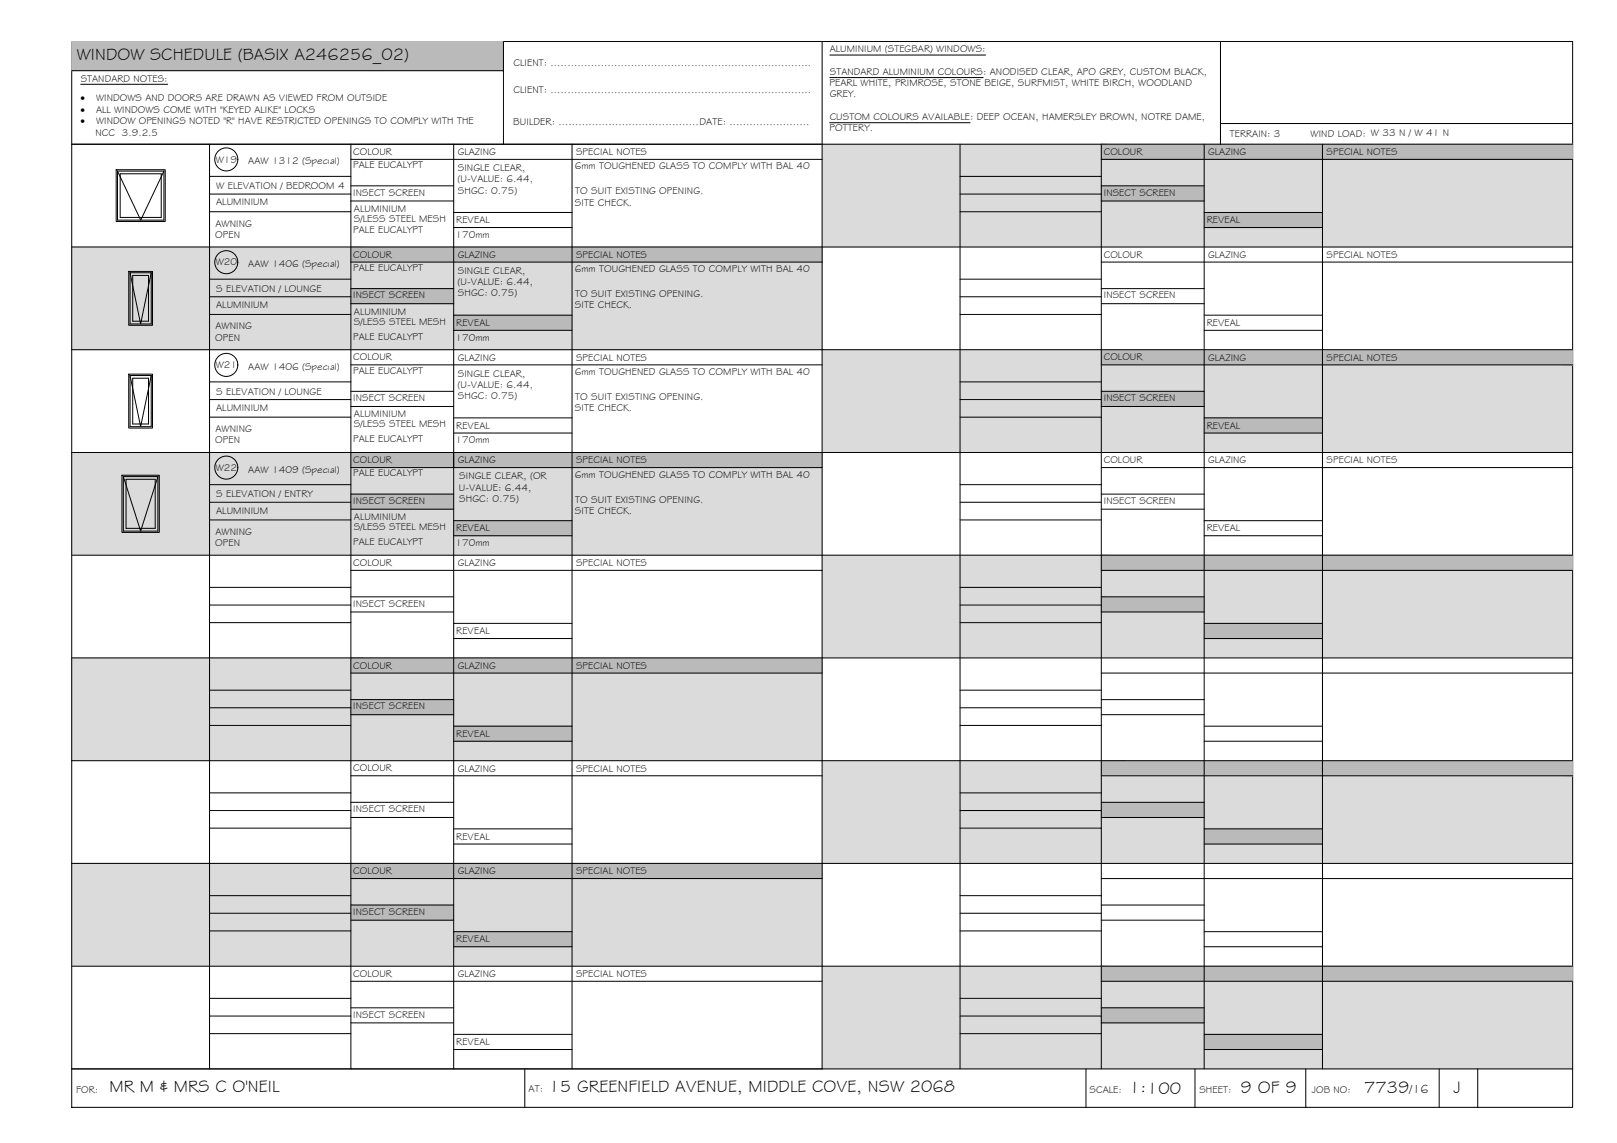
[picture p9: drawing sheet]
<svg xmlns="http://www.w3.org/2000/svg" width="420mm" height="297mm" viewBox="0 0 420 297" stroke-linecap="round" stroke-linejoin="round" font-family="sans-serif">
<!-- layer: WINDOW SCHEDULE HATCH -->
<g fill="#dbdbdb" stroke="#dbdbdb" stroke-width=".26">
<path d="M213.6 37.5l195 26.7v-26.7zM213.6 37.5l195 26.7h-195z"/>
<path d="M18.6 64.2l195 26.7v-26.7zM18.6 64.2l195 26.7h-195z"/>
<path d="M213.6 90.9l195 26.7v-26.7zM213.6 90.9l195 26.7h-195z"/>
<path d="M18.6 117.6l195 26.7v-26.7zM18.6 117.6l195 26.7h-195z"/>
<path d="M213.6 144.3l195 26.7v-26.7zM213.6 144.3l195 26.7h-195z"/>
<path d="M18.6 171l195 26.7v-26.7zM18.6 171l195 26.7h-195z"/>
<path d="M213.6 197.7l195 26.7v-26.7zM213.6 197.7l195 26.7h-195z"/>
<path d="M18.6 224.4l195 26.7v-26.7zM18.6 224.4l195 26.7h-195z"/>
<path d="M213.6 251.1l195 26.7v-26.7zM213.6 251.1l195 26.7h-195z"/>
</g>
<!-- layer: BORDER -->
<g fill="none" stroke="#000" stroke-width=".26">
<path d="M18.6 10.8h390v277h-390zM18.6 18.4h112.2M130.8 10.8v26.7M317.1 10.8v26.7M408.6 10.8h-195v267M18.6 37.5h390M54.4 37.5v240.3M91.2 37.5v240.3M117.9 37.5v240.3M148.6 37.5v240.3M249.5 37.5v240.3M286.2 37.5v240.3"/>
<path d="M312.9 37.5v240.3M317.1 32.1h91.5M343.6 37.5v240.3M54.4 45.8h36.8M54.4 50.4h36.8M54.4 55h36.8M91.2 41.4h122.4M91.2 48.3h26.7M91.2 52.2h26.7M117.9 55.2h30.7M117.9 59.1h30.7M249.5 45.8h36.7"/>
<path d="M249.5 50.4h36.7M249.5 55h36.7M286.2 41.4h122.4M286.2 48.3h26.7M286.2 52.2h26.7M312.9 55.2h30.7M312.9 59.1h30.7M18.6 64.2h390M54.4 72.6h36.8M54.4 77.1h36.8M91.2 68.1h122.4M91.2 75h26.7"/>
<path d="M91.2 78.9h26.7M249.5 72.6h36.7M249.5 77.1h36.7M286.2 68.1h122.4M286.2 75h26.7M286.2 78.9h26.7M18.6 90.9h390M54.4 81.7h36.8M54.4 99.2h36.8M91.2 94.8h122.4M117.9 81.9h30.7M117.9 85.8h30.7"/>
<path d="M249.5 81.7h36.7M249.5 99.2h36.7M286.2 94.8h122.4M312.9 81.9h30.7M312.9 85.8h30.7M18.6 117.6h390M54.4 103.8h36.8M54.4 108.4h36.8M91.2 101.7h26.7M91.2 105.6h26.7M117.9 108.6h30.7M117.9 112.5h30.7"/>
<path d="M249.5 103.8h36.7M249.5 108.4h36.7M286.2 101.7h26.7M286.2 105.6h26.7M312.9 108.6h30.7M312.9 112.5h30.7M54.4 126h36.8M54.4 130.5h36.8M54.4 135.1h36.8M91.2 121.5h122.4M91.2 128.4h26.7M91.2 132.3h26.7"/>
<path d="M117.9 135.3h30.7M117.9 139.2h30.7M249.5 126h36.7M249.5 130.5h36.7M249.5 135.1h36.7M286.2 121.5h122.4M286.2 128.4h26.7M286.2 132.3h26.7M312.9 135.3h30.7M312.9 139.2h30.7M18.6 144.3h390M54.4 152.6h36.8"/>
<path d="M54.4 157.2h36.8M91.2 148.2h122.4M91.2 155.1h26.7M91.2 159h26.7M249.5 152.6h36.7M249.5 157.2h36.7M286.2 148.2h122.4M286.2 155.1h26.7M286.2 159h26.7M18.6 171h390M54.4 161.8h36.8M54.4 179.4h36.8"/>
<path d="M91.2 174.9h122.4M117.9 162h30.7M117.9 165.9h30.7M249.5 161.8h36.7M249.5 179.4h36.7M286.2 174.9h122.4M312.9 162h30.7M312.9 165.9h30.7M18.6 197.7h390M54.4 183.9h36.8M54.4 188.5h36.8M91.2 181.8h26.7"/>
<path d="M91.2 185.7h26.7M117.9 188.7h30.7M117.9 192.6h30.7M249.5 183.9h36.7M249.5 188.5h36.7M286.2 181.8h26.7M286.2 185.7h26.7M312.9 188.7h30.7M312.9 192.6h30.7M54.4 206.1h36.8M54.4 210.6h36.8M54.4 215.2h36.8"/>
<path d="M91.2 201.6h122.4M91.2 208.5h26.7M91.2 212.4h26.7M117.9 215.4h30.7M117.9 219.3h30.7M249.5 206.1h36.7M249.5 210.6h36.7M249.5 215.2h36.7M286.2 201.6h122.4M286.2 208.5h26.7M286.2 212.4h26.7M312.9 215.4h30.7"/>
<path d="M312.9 219.3h30.7M18.6 224.4h390M54.4 232.8h36.8M54.4 237.3h36.8M91.2 228.3h122.4M91.2 235.2h26.7M91.2 239.1h26.7M249.5 232.8h36.7M249.5 237.3h36.7M286.2 228.3h122.4M286.2 235.2h26.7M286.2 239.1h26.7"/>
<path d="M18.6 251.1h390M54.4 241.9h36.8M54.4 259.5h36.8M91.2 255h122.4M117.9 242.1h30.7M117.9 246h30.7M249.5 241.9h36.7M249.5 259.5h36.7M286.2 255h122.4M312.9 242.1h30.7M312.9 246h30.7M18.6 277.8h390"/>
<path d="M54.4 264h36.8M54.4 268.6h36.8M91.2 261.9h26.7M91.2 265.8h26.7M117.9 268.8h30.7M117.9 272.7h30.7M136.4 277.8v10M249.5 264h36.7M249.5 268.6h36.7M282.2 277.8v10M286.2 261.9h26.7M286.2 265.8h26.7"/>
<path d="M310.5 277.8v10M312.9 268.8h30.7M312.9 272.7h30.7M339.3 277.8v10M374 277.8v10M384 277.8v10"/>
</g>
<!-- layer: WINDOW SCHEDULE HATCH -->
<g fill="#bababa" stroke="#bababa" stroke-width=".26">
<path d="M18.6 10.8l112.2 7.6v-7.6zM18.6 10.8l112.2 7.6h-112.2z"/>
<path d="M286.2 37.5l122.4 3.9v-3.9zM286.2 37.5l122.4 3.9h-122.4z"/>
<path d="M286.2 48.3l26.7 3.9v-3.9zM286.2 48.3l26.7 3.9h-26.7z"/>
<path d="M312.9 55.2l30.7 3.9v-3.9zM312.9 55.2l30.7 3.9h-30.7z"/>
<path d="M91.2 64.2l122.4 3.9v-3.9zM91.2 64.2l122.4 3.9h-122.4z"/>
<path d="M91.2 75l26.7 3.9v-3.9zM91.2 75l26.7 3.9h-26.7z"/>
<path d="M117.9 81.9l30.7 3.9v-3.9zM117.9 81.9l30.7 3.9h-30.7z"/>
<path d="M286.2 90.9l122.4 3.9v-3.9zM286.2 90.9l122.4 3.9h-122.4z"/>
<path d="M286.2 101.7l26.7 3.9v-3.9zM286.2 101.7l26.7 3.9h-26.7z"/>
<path d="M312.9 108.6l30.7 3.9v-3.9zM312.9 108.6l30.7 3.9h-30.7z"/>
<path d="M91.2 117.6l122.4 3.9v-3.9zM91.2 117.6l122.4 3.9h-122.4z"/>
<path d="M91.2 128.4l26.7 3.9v-3.9zM91.2 128.4l26.7 3.9h-26.7z"/>
<path d="M117.9 135.3l30.7 3.9v-3.9zM117.9 135.3l30.7 3.9h-30.7z"/>
<path d="M286.2 144.3l122.4 3.9v-3.9zM286.2 144.3l122.4 3.9h-122.4z"/>
<path d="M286.2 155.1l26.7 3.9v-3.9zM286.2 155.1l26.7 3.9h-26.7z"/>
<path d="M312.9 162l30.7 3.9v-3.9zM312.9 162l30.7 3.9h-30.7z"/>
<path d="M91.2 171l122.4 3.9v-3.9zM91.2 171l122.4 3.9h-122.4z"/>
<path d="M91.2 181.8l26.7 3.9v-3.9zM91.2 181.8l26.7 3.9h-26.7z"/>
<path d="M117.9 188.7l30.7 3.9v-3.9zM117.9 188.7l30.7 3.9h-30.7z"/>
<path d="M286.2 197.7l122.4 3.9v-3.9zM286.2 197.7l122.4 3.9h-122.4z"/>
<path d="M286.2 208.5l26.7 3.9v-3.9zM286.2 208.5l26.7 3.9h-26.7z"/>
<path d="M312.9 215.4l30.7 3.9v-3.9zM312.9 215.4l30.7 3.9h-30.7z"/>
<path d="M91.2 224.4l122.4 3.9v-3.9zM91.2 224.4l122.4 3.9h-122.4z"/>
<path d="M91.2 235.2l26.7 3.9v-3.9zM91.2 235.2l26.7 3.9h-26.7z"/>
<path d="M117.9 242.1l30.7 3.9v-3.9zM117.9 242.1l30.7 3.9h-30.7z"/>
<path d="M286.2 251.1l122.4 3.9v-3.9zM286.2 251.1l122.4 3.9h-122.4z"/>
<path d="M286.2 261.9l26.7 3.9v-3.9zM286.2 261.9l26.7 3.9h-26.7z"/>
<path d="M312.9 268.8l30.7 3.9v-3.9zM312.9 268.8l30.7 3.9h-30.7z"/>
</g>
<!-- layer: TEXT -->
<path d="M215.6 14.3h40.5M21 21.9h22.6M215.6 31.9h36.5M215.6 20.2h39.9" fill="none" stroke="#000" stroke-width=".26"/>
<!-- layer: WINDOWS -->
<g fill="none" stroke="#000" stroke-width=".26">
<path d="M30.5 44.5l6.1 12.7 6-12.7M30.5 44.5h12.1M30.5 44.5v12.7h12.1v-12.7M31.2 45.2h10.7v11.3h-10.7zM33.8 70.9l2.7 13.3 2.8-13.3M33.8 70.9h5.5M33.8 70.9v13.3h5.5v-13.3M34.5 71.6h4.1v11.9h-4.1zM33.8 97.6l2.7 13.3 2.8-13.3M33.8 97.6v13.3h5.5v-13.3M33.8 97.6h5.5M34.5 98.3h4.1v11.9h-4.1z"/>
<path d="M32.1 123.9l4.4 14.1 4.5-14.1M32.1 123.9h8.9M32.1 123.9v14.1h8.9v-14.1M32.8 124.6h7.5v12.7h-7.5z"/>
<circle cx="58.8" cy="41.4" r="3"/>
<circle cx="58.8" cy="68.1" r="3"/>
<circle cx="58.8" cy="94.8" r="3"/>
<circle cx="58.8" cy="121.5" r="3"/>
</g>
<!-- layer: NEWWORK -->
<path d="M30.2 44.1h12.7v13.5h-12.7zM33.5 70.5h6.1v14h-6.1zM33.5 97.2h6.1v14h-6.1zM31.7 123.5h9.7v14.9h-9.7z" fill="none" stroke="#000" stroke-width=".26"/>
<!-- layer: 0 -->
<path d="M117.9 117.8v3.7" fill="none" stroke="#000" stroke-width=".26"/>
<g font-size="4.5">
<text x="20" y="15.7">WINDOW SCHEDULE (BASIX A246256_02)</text>
<text x="28.4" y="283.9">MR M &amp; MRS C O'NEIL</text>
<text x="142.6" y="283.8">15 GREENFIELD AVENUE, MIDDLE COVE, NSW 2068</text>
<text x="293.4" y="284.1">1:100</text>
<text x="322.4" y="284.1">9 OF 9</text>
<text x="354.4" y="284">7739</text>
<text x="377.7" y="284">J</text>
</g>
<text font-size="3.2" x="366.3" y="284">/16</text>
<g font-size="2.6">
<text x="133.4" y="17.1">CLIENT: ..............................................................................</text>
<text x="215.6" y="13.6">ALUMINIUM (STEGBAR) WINDOWS:</text>
<text x="21" y="21.2">STANDARD NOTES:</text>
<text x="215.5" y="22.4">PEARL WHITE, PRIMROSE, STONE BEIGE, SURFMIST, WHITE BIRCH, WOODLAND</text>
<text x="215.6" y="19.4">STANDARD ALUMINIUM COLOURS: ANODISED CLEAR, APO GREY, CUSTOM BLACK,</text>
<text x="20.9" y="26.2">·</text>
<text x="20.9" y="29.2">·</text>
<text x="25" y="29.2">ALL WINDOWS COME WITH &quot;KEYED ALIKE&quot; LOCKS</text>
<text x="25" y="26.2">WINDOWS AND DOORS ARE DRAWN AS VIEWED FROM OUTSIDE</text>
<text x="133.4" y="24.2">CLIENT: ..............................................................................</text>
<text x="215.6" y="25.3">GREY.</text>
<text x="20.9" y="32.3">·</text>
<text x="24.8" y="35.3">NCC 3.9.2.5</text>
<text x="25" y="32.3">WINDOW OPENINGS NOTED &quot;R&quot; HAVE RESTRICTED OPENINGS TO COMPLY WITH THE</text>
<text x="133.4" y="32.5">BUILDER: ..........................................DATE: ........................</text>
<text x="215.5" y="34.1">POTTERY.</text>
<text x="215.6" y="31.2">CUSTOM COLOURS AVAILABLE: DEEP OCEAN, HAMERSLEY BROWN, NOTRE DAME,</text>
<text x="319.6" y="35.5">TERRAIN: 3</text>
<text x="340.6" y="35.5">WIND LOAD: W 33 N / W 41 N</text>
<text x="91.8" y="40.2">COLOUR</text>
<text x="118.9" y="40.3">GLAZING</text>
<text x="149.7" y="40.3">SPECIAL NOTES</text>
<text x="286.8" y="40.2">COLOUR</text>
<text x="313.9" y="40.3">GLAZING</text>
<text x="344.7" y="40.3">SPECIAL NOTES</text>
<text x="56.1" y="42.2">W19</text>
<text x="64.5" y="42.7">AAW 1312 (Special)</text>
<text x="91.8" y="43.7">PALE EUCALYPT</text>
<text x="118.9" y="47.4">(U-VALUE: 6.44,</text>
<text x="119" y="44.5">SINGLE CLEAR,</text>
<text x="149.4" y="44">6mm TOUGHENED GLASS TO COMPLY WITH BAL 40</text>
<text x="56.2" y="53.4">ALUMINIUM</text>
<text x="56.2" y="49.1">W ELEVATION / BEDROOM 4</text>
<text x="91.8" y="50.8">INSECT SCREEN</text>
<text x="119" y="50.3">SHGC: 0.75)</text>
<text x="149.4" y="53.4">SITE CHECK.</text>
<text x="149.5" y="50.5">TO SUIT EXISTING OPENING.</text>
<text x="286.8" y="50.8">INSECT SCREEN</text>
<text x="56" y="58.9">AWNING</text>
<text x="92" y="55">ALUMINIUM</text>
<text x="92" y="57.7">S/LESS STEEL MESH</text>
<text x="118.6" y="58">REVEAL</text>
<text x="313.6" y="58">REVEAL</text>
<text x="55.9" y="61.8">OPEN</text>
<text x="91.8" y="60.6">PALE EUCALYPT</text>
<text x="118.3" y="61.8">170mm</text>
<text x="56.1" y="68.9">W20</text>
<text x="64.5" y="69.4">AAW 1406 (Special)</text>
<text x="91.8" y="70.4">PALE EUCALYPT</text>
<text x="91.8" y="66.9">COLOUR</text>
<text x="118.9" y="67">GLAZING</text>
<text x="119" y="71.2">SINGLE CLEAR,</text>
<text x="149.4" y="70.8">6mm TOUGHENED GLASS TO COMPLY WITH BAL 40</text>
<text x="149.7" y="67">SPECIAL NOTES</text>
<text x="286.8" y="66.9">COLOUR</text>
<text x="313.9" y="67">GLAZING</text>
<text x="344.7" y="67">SPECIAL NOTES</text>
<text x="56.2" y="75.8">S ELEVATION / LOUNGE</text>
<text x="91.8" y="77.5">INSECT SCREEN</text>
<text x="118.9" y="74.1">(U-VALUE: 6.44,</text>
<text x="119" y="77">SHGC: 0.75)</text>
<text x="149.5" y="77.2">TO SUIT EXISTING OPENING.</text>
<text x="286.8" y="77.5">INSECT SCREEN</text>
<text x="56.2" y="80.1">ALUMINIUM</text>
<text x="92" y="81.7">ALUMINIUM</text>
<text x="149.4" y="80.1">SITE CHECK.</text>
<text x="55.9" y="88.6">OPEN</text>
<text x="56" y="85.6">AWNING</text>
<text x="91.8" y="88.4">PALE EUCALYPT</text>
<text x="92" y="84.4">S/LESS STEEL MESH</text>
<text x="118.3" y="88.5">170mm</text>
<text x="118.6" y="84.7">REVEAL</text>
<text x="313.6" y="84.7">REVEAL</text>
<text x="56.1" y="95.6">W21</text>
<text x="91.8" y="93.6">COLOUR</text>
<text x="118.9" y="93.7">GLAZING</text>
<text x="149.7" y="93.7">SPECIAL NOTES</text>
<text x="286.8" y="93.6">COLOUR</text>
<text x="313.9" y="93.7">GLAZING</text>
<text x="344.7" y="93.7">SPECIAL NOTES</text>
<text x="64.5" y="96.1">AAW 1406 (Special)</text>
<text x="91.8" y="97.1">PALE EUCALYPT</text>
<text x="118.9" y="100.8">(U-VALUE: 6.44,</text>
<text x="119" y="97.9">SINGLE CLEAR,</text>
<text x="149.4" y="97.4">6mm TOUGHENED GLASS TO COMPLY WITH BAL 40</text>
<text x="56.2" y="106.8">ALUMINIUM</text>
<text x="56.2" y="102.5">S ELEVATION / LOUNGE</text>
<text x="91.8" y="104.2">INSECT SCREEN</text>
<text x="119" y="103.7">SHGC: 0.75)</text>
<text x="149.4" y="106.8">SITE CHECK.</text>
<text x="149.5" y="103.9">TO SUIT EXISTING OPENING.</text>
<text x="286.8" y="104.2">INSECT SCREEN</text>
<text x="56" y="112.3">AWNING</text>
<text x="92" y="108.4">ALUMINIUM</text>
<text x="92" y="111.1">S/LESS STEEL MESH</text>
<text x="118.6" y="111.4">REVEAL</text>
<text x="313.6" y="111.4">REVEAL</text>
<text x="55.9" y="115.2">OPEN</text>
<text x="91.8" y="114.8">PALE EUCALYPT</text>
<text x="118.3" y="115.2">170mm</text>
<text x="56.1" y="122.3">W22</text>
<text x="64.5" y="122.8">AAW 1409 (Special)</text>
<text x="91.8" y="123.8">PALE EUCALYPT</text>
<text x="91.8" y="120.3">COLOUR</text>
<text x="118.9" y="120.4">GLAZING</text>
<text x="119.3" y="124.6">SINGLE CLEAR, (OR</text>
<text x="149.4" y="124.1">6mm TOUGHENED GLASS TO COMPLY WITH BAL 40</text>
<text x="149.7" y="120.4">SPECIAL NOTES</text>
<text x="286.8" y="120.3">COLOUR</text>
<text x="313.9" y="120.4">GLAZING</text>
<text x="344.7" y="120.4">SPECIAL NOTES</text>
<text x="56.2" y="129.2">S ELEVATION / ENTRY</text>
<text x="91.8" y="131">INSECT SCREEN</text>
<text x="119.2" y="127.5">U-VALUE: 6.44,</text>
<text x="119.3" y="130.4">SHGC: 0.75)</text>
<text x="149.5" y="130.6">TO SUIT EXISTING OPENING.</text>
<text x="286.8" y="131">INSECT SCREEN</text>
<text x="56.2" y="133.5">ALUMINIUM</text>
<text x="92" y="135.1">ALUMINIUM</text>
<text x="92" y="137.8">S/LESS STEEL MESH</text>
<text x="149.4" y="133.5">SITE CHECK.</text>
<text x="55.9" y="142">OPEN</text>
<text x="56" y="139">AWNING</text>
<text x="91.8" y="141.7">PALE EUCALYPT</text>
<text x="118.3" y="141.9">170mm</text>
<text x="118.6" y="138.1">REVEAL</text>
<text x="313.6" y="138.1">REVEAL</text>
<text x="91.8" y="147">COLOUR</text>
<text x="118.9" y="147.1">GLAZING</text>
<text x="149.7" y="147.1">SPECIAL NOTES</text>
<text x="91.8" y="157.6">INSECT SCREEN</text>
<text x="118.6" y="164.8">REVEAL</text>
<text x="91.8" y="173.7">COLOUR</text>
<text x="118.9" y="173.8">GLAZING</text>
<text x="149.7" y="173.8">SPECIAL NOTES</text>
<text x="91.8" y="184.4">INSECT SCREEN</text>
<text x="118.6" y="191.5">REVEAL</text>
<text x="91.8" y="200.4">COLOUR</text>
<text x="118.9" y="200.5">GLAZING</text>
<text x="149.7" y="200.5">SPECIAL NOTES</text>
<text x="91.8" y="211">INSECT SCREEN</text>
<text x="118.6" y="218.2">REVEAL</text>
<text x="91.8" y="227.1">COLOUR</text>
<text x="118.9" y="227.2">GLAZING</text>
<text x="149.7" y="227.2">SPECIAL NOTES</text>
<text x="91.8" y="237.8">INSECT SCREEN</text>
<text x="118.6" y="244.9">REVEAL</text>
<text x="91.8" y="253.8">COLOUR</text>
<text x="118.9" y="253.9">GLAZING</text>
<text x="149.7" y="253.9">SPECIAL NOTES</text>
<text x="91.8" y="264.4">INSECT SCREEN</text>
<text x="118.6" y="271.6">REVEAL</text>
<text x="19.8" y="284">FOR:</text>
<text x="137.4" y="283.8">AT:</text>
<text x="283.1" y="284.1">SCALE:</text>
<text x="311.6" y="284.1">SHEET:</text>
<text x="340.9" y="284.1">JOB NO:</text>
</g>
</svg>
